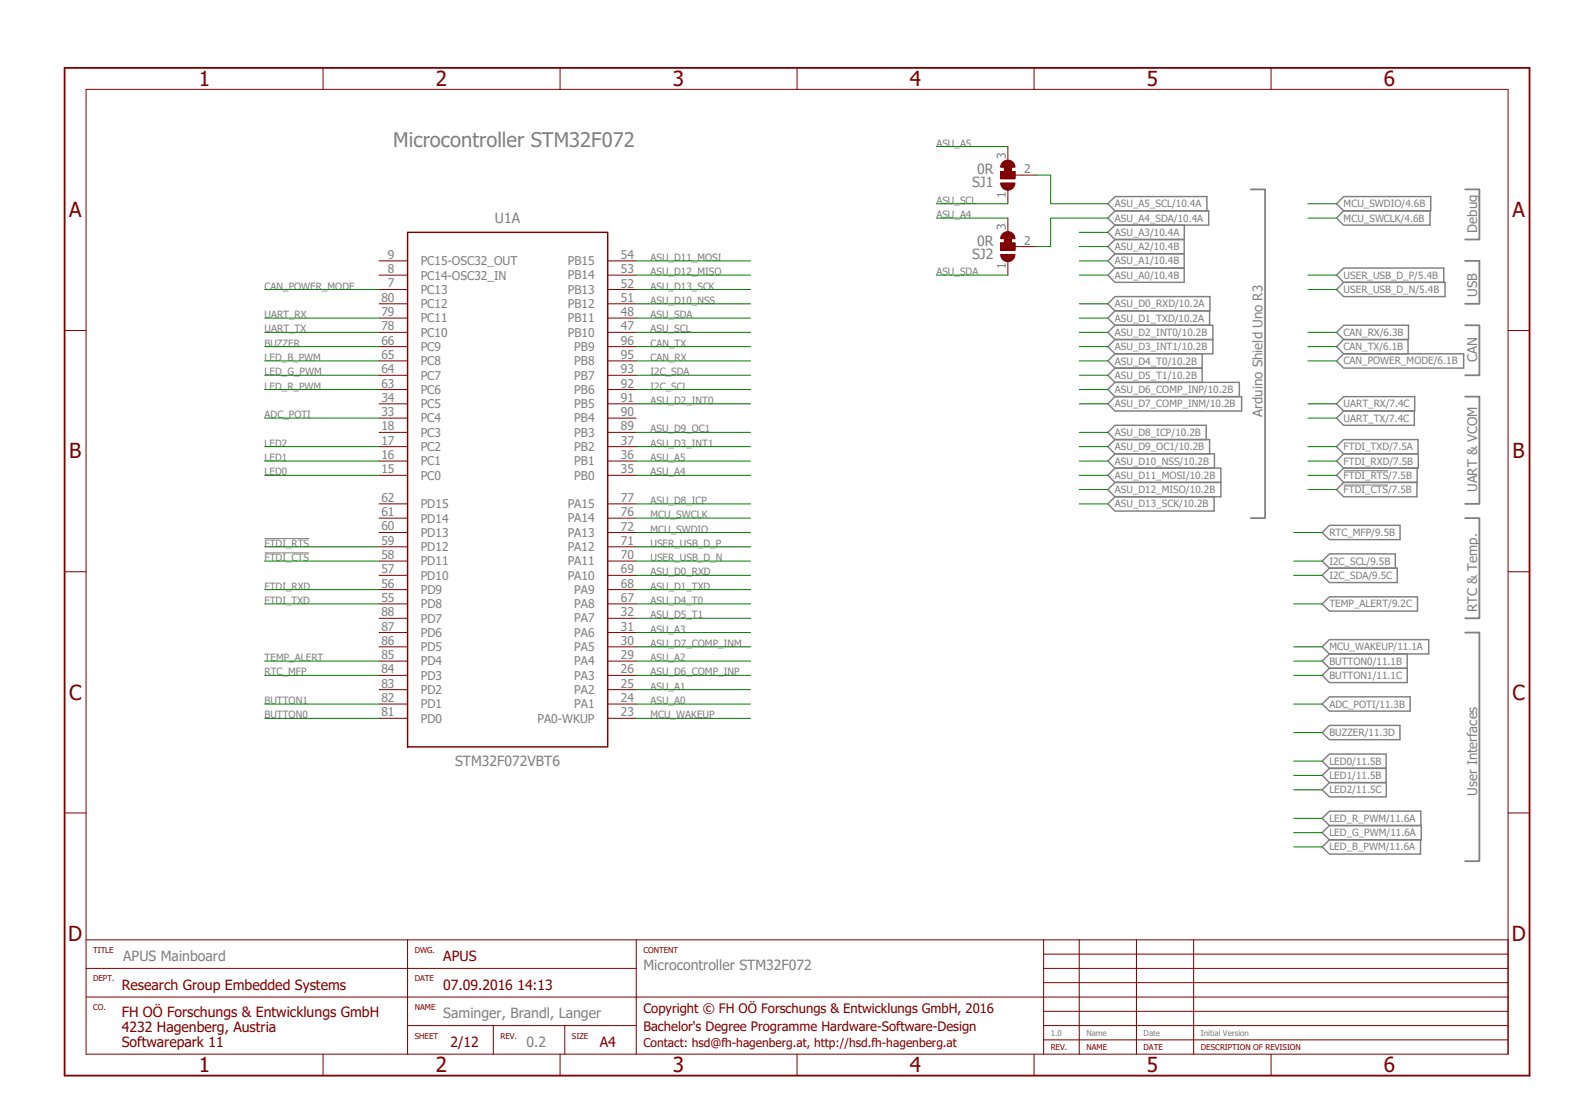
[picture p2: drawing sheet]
<svg xmlns="http://www.w3.org/2000/svg" width="297mm" height="210mm" viewBox="0 0 297 210" stroke-linecap="round" stroke-linejoin="round" font-family="sans-serif">
<path d="M11.6 12.5l276.8 190.6M288.4 12.5l-276.8 190.6" fill="none" stroke="#fff" stroke-width=".19"/>
<path d="M235.6 35.7h2.7v61.9h-2.7M276 35.7h2.7v9.4h-2.7M276 49.1h2.7v8.1h-2.7M276 61.3h2.7v9.4h-2.7M276 74.7h2.7v20.2h-2.7M276 97.6h2.7v18.8h-2.7M276 119.1h2.7v43.1h-2.7" fill="none" stroke="#808080" stroke-width=".34"/>
<g fill="none" stroke="#808080" stroke-width=".28">
<path d="M210 39.7h17.7v2.7h-17.7l-1.3-1.3zM210 37h17.3v2.7h-17.3l-1.3-1.3zM253.1 37h16.4v2.7h-16.4l-1.3-1.3zM253.1 39.7h16.3v2.7h-16.3l-1.3-1.3zM210 58.5h17.8v2.8h-17.8l-1.3-1.4zM210 55.9h17.9v2.6h-17.9l-1.3-1.3zM210 42.4h13.1v10.8h-13.1l-1.3-1.4 1.3-1.3h13.1h-13.1l-1.3-1.4 1.3-1.3h13.1h-13.1l-1.3-1.4 1.3-1.3h13.1h-13.1l-1.3-1.3zM251.8 51.8l1.3-1.3h18.8v2.7h-18.8zM253.1 53.2h19.1v2.7h-19.1l-1.3-1.4zM208.7 68l1.3-1.4h16.4v5.4h-16.4l-1.3-1.3 1.3-1.4h16.4h-16.4zM208.7 62.6l1.3-1.3h18.4v5.3h-18.4l-1.3-1.3 1.3-1.4h18.4h-18.4zM210 72h23.4v2.7h-23.4l-1.3-1.3z"/>
<path d="M210 74.7h23.9v2.7h-23.9l-1.3-1.3zM251.8 62.6l1.3-1.3h12.2v2.6h-12.2zM251.8 65.3l1.3-1.4h12.1v2.7h-12.1zM251.8 68l1.3-1.4h22.6v2.7h-22.6zM251.8 78.7l1.3-1.3h13.3v2.7h-13.3zM253.1 74.7h13.4v2.7h-13.4l-1.3-1.3zM208.7 94.9l1.3-1.3h18.7v2.6h-18.7zM210 88.2h20v5.4h-20l-1.3-1.4 1.3-1.4h20h-20l-1.3-1.3zM210 82.8h17.8v2.7h-17.8l-1.3-1.4zM210 80.1h17.2v2.7h-17.2l-1.3-1.4zM210 85.5h18.7v2.7h-18.7l-1.3-1.4zM251.8 84.1l1.3-1.3h14v2.7h-14z"/>
<path d="M253.1 90.8h13.8v2.8h-13.8l-1.3-1.4zM253.1 88.2h13.8v2.6h-13.8l-1.3-1.3zM253.1 85.5h14v2.7h-14l-1.3-1.4zM249 105.7l1.4-1.4h12.4v2.7h-12.4zM249 108.4l1.4-1.4h12.8v2.7h-12.8zM249 100.3l1.4-1.4h13.3v2.7h-13.3zM249 113.7l1.4-1.3h16.6v2.7h-16.6zM249 121.8l1.4-1.3h18.7v2.6h-18.7zM249 124.5l1.4-1.4h14.6l.1 5.4h-14.7l-1.4-1.3 1.4-1.3h14.7h-14.7zM249 138l1.4-1.4h13.3v2.7h-13.3zM249 132.6l1.4-1.4h15.2v2.7h-15.2zM249 143.3l1.4-1.3h10.7v8.1h-10.7l-1.4-1.4 1.4-1.3h10.7h-10.7l-1.4-1.4 1.4-1.3h10.7h-10.7z"/>
<path d="M249 154.1l1.4-1.3h17.2v2.7h-17.2zM249 156.8l1.4-1.3h17.3v2.7h-17.3zM249 159.5l1.4-1.3h17.2v2.6h-17.2z"/>
</g>
<path d="M253.1 91.3h8.3M253.1 88.6h8.4M49.8 104.1h8.4M49.8 101.4h8.4" fill="none" stroke="#808080" stroke-width=".19"/>
<path d="M189 30.5a1.35 1.35 0 0 1 1.4-.2 1.35 1.35 0 0 1 .8 1.2h-2.7l.1-.7z" fill-rule="evenodd" fill="#800000"/>
<path d="M189 30.5a1.35 1.35 0 0 1 1.4-.2 1.35 1.35 0 0 1 .8 1.2h-2.7l.1-.7z" fill="none" stroke="#800000" stroke-width=".19"/>
<path d="M188.5 34.5h2.7a1.34 1.34 0 0 1-1.4 1.3 1.34 1.34 0 0 1-1.3-1.3z" fill-rule="evenodd" fill="#800000"/>
<path d="M188.5 34.5h2.7a1.34 1.34 0 0 1-1.4 1.3 1.34 1.34 0 0 1-1.3-1.3zM188.5 32.3h2.7v1.4h-2.7zM191.2 33h1.3" fill="none" stroke="#800000" stroke-width=".19"/>
<path d="M188.5 32.3h2.7v1.4h-2.7z" fill="#800000"/>
<path d="M188.5 32.3h2.7v1.4h-2.7zM188.5 32.3h.1M189.8 27.6v2.7M189.8 35.7v2.7M192.5 33h2.7" fill="none" stroke="#800000" stroke-width=".19"/>
<path d="M189.2 30.5h1.3v2.8h-1.3z" fill="#800000"/>
<path d="M189.2 30.5h1.3v2.8h-1.3zM189.2 30.5h.1" fill="none" stroke="#800000" stroke-width=".19"/>
<path d="M189 43.9a1.35 1.35 0 0 1 1.4-.2 1.35 1.35 0 0 1 .8 1.3h-2.7l.1-.7z" fill-rule="evenodd" fill="#800000"/>
<path d="M189 43.9a1.35 1.35 0 0 1 1.4-.2 1.35 1.35 0 0 1 .8 1.3h-2.7l.1-.7z" fill="none" stroke="#800000" stroke-width=".19"/>
<path d="M188.5 47.9h2.7a1.34 1.34 0 0 1-1.4 1.4 1.34 1.34 0 0 1-1.3-1.4z" fill-rule="evenodd" fill="#800000"/>
<path d="M188.5 47.9h2.7a1.34 1.34 0 0 1-1.4 1.4 1.34 1.34 0 0 1-1.3-1.4zM188.5 45.8h2.7v1.3h-2.7zM191.2 46.4h1.3" fill="none" stroke="#800000" stroke-width=".19"/>
<path d="M188.5 45.8h2.7v1.3h-2.7z" fill="#800000"/>
<path d="M188.5 45.8h2.7v1.3h-2.7zM188.5 45.8h.1M189.8 41.1v2.7M189.8 49.1v2.7M192.5 46.4h2.7" fill="none" stroke="#800000" stroke-width=".19"/>
<path d="M189.2 44h1.3v2.7h-1.3z" fill="#800000"/>
<g fill="none" stroke="#800000" stroke-width=".19">
<path d="M16.2 16.8h267.9v181.7h-267.9zM60.9 12.8v4M105.5 12.8v4M150.1 12.8v4M194.8 12.8v4M239.4 12.8v4M71.4 59.9h5.4M71.4 57.2h5.4M71.4 54.5h5.4M71.4 51.8h5.4M71.4 49.1h5.4M114.5 59.9h5.3"/>
<path d="M114.5 57.2h5.3M114.5 54.5h5.3M114.5 51.8h5.3M114.5 49.1h5.3M189.2 44h1.3v2.7h-1.3zM189.2 44h.1M12.2 62.3h4M71.4 78.7h5.4M71.4 76.1h5.4M71.4 73.4h5.4M71.4 70.7h5.4M71.4 68h5.4"/>
<path d="M71.4 65.3h5.4M71.4 62.6h5.4M114.5 78.7h5.3M114.5 76.1h5.3M114.5 73.4h5.3M114.5 70.7h5.3M114.5 68h5.3M114.5 65.3h5.3M114.5 62.6h5.3M284.1 62.3h4M71.4 97.6h5.4M71.4 89.5h5.4"/>
<path d="M71.4 94.9h5.4M71.4 86.8h5.4M71.4 84.1h5.4M71.4 81.4h5.4M114.5 97.6h5.3M114.5 89.5h5.3M114.5 94.9h5.3M114.5 86.8h5.3M114.5 84.1h5.3M114.5 81.4h5.3M12.2 107.7h4M71.4 119.1h5.4"/>
<path d="M71.4 116.4h5.4M71.4 111h5.4M71.4 108.4h5.4M71.4 100.3h5.4M71.4 113.7h5.4M71.4 105.7h5.4M71.4 103h5.4M114.5 119.1h5.3M114.5 116.4h5.3M114.5 111h5.3M114.5 108.4h5.3M114.5 100.3h5.3"/>
<path d="M114.5 113.7h5.3M114.5 105.7h5.3M114.5 103h5.3M284.1 107.7h4M71.4 135.3h5.4M71.4 132.6h5.4M71.4 129.9h5.4M71.4 127.2h5.4M71.4 124.5h5.4M71.4 121.8h5.4M114.5 135.3h5.3M114.5 132.6h5.3"/>
<path d="M114.5 129.9h5.3M114.5 127.2h5.3M114.5 124.5h5.3M114.5 121.8h5.3M12.2 153.1h4M284.1 153.1h4M16.2 177h180.4M76.8 177v21.5M119.8 177v21.5M196.6 179.7h87.5M203.3 177h80.8v21.5M203.3 177v21.5"/>
<path d="M203.3 177h-6.7v21.5M214.1 177v21.5M224.8 177v21.5M16.2 182.4h103.6M16.2 187.8h267.9M60.9 198.5v4.1M76.8 193.1h16.1M92.9 193.1h26.9M92.9 193.1v5.4M105.5 198.5v4.1M106.4 193.1v5.4M150.1 198.5v4.1"/>
<path d="M194.8 198.5v4.1M196.6 182.4h87.5M196.6 193.1h87.5M196.6 195.8h87.5M196.6 190.5h87.5M196.6 185.1h87.5M239.4 198.5v4.1"/>
</g>
<path d="M76.8 43.8h37.7v96.9h-37.7z" fill="none" stroke="#800000" stroke-width=".28"/>
<path d="M12.2 12.8h275.9v189.8h-275.9z" fill="none" stroke="#800000" stroke-width=".34"/>
<g fill="none" stroke="#008000" stroke-width=".19">
<path d="M176.4 38.4h13.4M176.4 27.6h13.4M195.2 33h2.7v5.4h10.8M246.4 38.4h5.4M49.8 54.5h21.6M49.8 59.9h21.6M119.8 54.5h21.6M119.8 51.8h21.6M119.8 49.1h21.6M119.8 59.9h21.6M119.8 57.2h21.6M176.4 41.1h13.4"/>
<path d="M176.4 51.8h13.4M203.3 51.8h5.4M203.3 49.1h5.4M203.3 46.4h5.4M203.3 43.8h5.4M203.3 59.9h5.4M203.3 57.2h5.4M208.7 41.1h-10.8v5.3h-2.7M246.4 41.1h5.4M246.4 54.5h5.4M246.4 51.8h5.4M49.8 68h21.6"/>
<path d="M49.8 70.7h21.6M49.8 62.6h21.6M49.8 65.3h21.6M49.8 73.4h21.6M49.8 78.7h21.6M119.8 68h21.6M119.8 65.3h21.6M119.8 76.1h21.6M119.8 62.6h21.6M119.8 73.4h21.6M119.8 70.7h21.6M203.3 62.6h5.4"/>
<path d="M203.3 68h5.4M203.3 65.3h5.4M203.3 73.4h5.4M203.3 70.7h5.4M203.3 76.1h5.4M246.4 62.6h5.4M246.4 68h5.4M246.4 65.3h5.4M246.4 76.1h5.4M246.4 78.7h5.4M49.8 89.5h21.6M49.8 86.8h21.6"/>
<path d="M49.8 84.1h21.6M119.8 97.6h21.6M119.8 84.1h21.6M119.8 94.9h21.6M119.8 81.4h21.6M119.8 89.5h21.6M119.8 86.8h21.6M203.3 89.5h5.4M203.3 84.1h5.4M203.3 92.2h5.4M203.3 94.9h5.4M203.3 81.4h5.4"/>
<path d="M203.3 86.8h5.4M246.4 89.5h5.4M246.4 86.8h5.4M246.4 84.1h5.4M246.4 92.2h5.4M49.8 105.7h21.6M49.8 103h21.6M49.8 111h21.6M49.8 113.7h21.6M119.8 100.3h21.6M119.8 111h21.6M119.8 113.7h21.6"/>
<path d="M119.8 116.4h21.6M119.8 108.4h21.6M119.8 119.1h21.6M119.8 105.7h21.6M119.8 103h21.6M243.7 100.3h5.3M243.7 105.7h5.3M243.7 113.7h5.3M243.7 108.4h5.3M49.8 135.3h21.6M49.8 132.6h21.6M49.8 124.5h21.6"/>
<path d="M49.8 127.2h21.6M119.8 135.3h21.6M119.8 127.2h21.6M119.8 124.5h21.6M119.8 132.6h21.6M119.8 129.9h21.6M119.8 121.8h21.6M243.7 121.8h5.3M243.7 124.5h5.3M243.7 127.2h5.3M243.7 138h5.3M243.7 132.6h5.3"/>
<path d="M243.7 143.3h5.3M243.7 146h5.3M243.7 148.7h5.3M243.7 154.1h5.3M243.7 156.8h5.3M243.7 159.5h5.3"/>
</g>
<g font-size="3.9" fill="#800000">
<text x="37.5" y="16.2">1</text>
<text x="82.1" y="16.2">2</text>
<text x="126.7" y="16.2">3</text>
<text x="171.4" y="16.2">4</text>
<text x="216" y="16.2">5</text>
<text x="260.7" y="16.2">6</text>
<text x="13" y="40.9">A</text>
<text x="284.9" y="40.9">A</text>
<text x="13" y="86.3">B</text>
<text x="284.9" y="86.3">B</text>
<text x="13" y="131.8">C</text>
<text x="284.9" y="131.8">C</text>
<text x="12.9" y="177.2">D</text>
<text x="284.8" y="177.2">D</text>
<text x="37.5" y="201.9">1</text>
<text x="82.1" y="201.9">2</text>
<text x="126.7" y="201.9">3</text>
<text x="171.4" y="201.9">4</text>
<text x="216" y="201.9">5</text>
<text x="260.7" y="201.9">6</text>
</g>
<text font-size="3.8" fill="#808080" x="74.1" y="27.6">Microcontroller STM32F072</text>
<g font-size="2.6" fill="#808080">
<text x="183.1" y="35.3">SJ1</text>
<text x="184" y="32.9">0R</text>
<text x="93.2" y="42">U1A</text>
<text x="184" y="46.3">0R</text>
<text x="183.1" y="48.7">SJ2</text>
<text x="85.7" y="144.3">STM32F072VBT6</text>
<text x="23.2" y="181">APUS Mainboard</text>
<text x="121.2" y="182.6">Microcontroller STM32F072</text>
<text x="83.5" y="191.8">Saminger, Brandl, Langer</text>
<text x="99.2" y="197.2">0.2</text>
</g>
<g font-size="2.6" fill="#800000">
<text x="83.5" y="181">APUS</text>
<text x="22.9" y="191.5">FH OÖ Forschungs &amp; Entwicklungs GmbH</text>
<text x="22.9" y="186.4">Research Group Embedded Systems</text>
<text x="83.5" y="186.4">07.09.2016 14:13</text>
<text x="22.9" y="194.4">4232 Hagenberg, Austria</text>
<text x="22.9" y="197.2">Softwarepark 11</text>
<text x="84.9" y="197.2">2/12</text>
<text x="113" y="197.2">A4</text>
</g>
<g font-size="2.5" fill="#808080">
<text x="278.2" y="43.8" transform="rotate(-90 278.2 43.8)">Debug</text>
<text x="278.2" y="55.9" transform="rotate(-90 278.2 55.9)">USB</text>
<text x="278.2" y="68.2" transform="rotate(-90 278.2 68.2)">CAN</text>
<text x="237.8" y="78.5" transform="rotate(-90 237.8 78.5)">Arduino Shield Uno R3</text>
<text x="278.2" y="92.7" transform="rotate(-90 278.2 92.7)">UART &amp; VCOM</text>
<text x="278.2" y="115.2" transform="rotate(-90 278.2 115.2)">RTC &amp; Temp.</text>
<text x="278.2" y="149.9" transform="rotate(-90 278.2 149.9)">User Interfaces</text>
</g>
<g font-size="2.5" fill="#800000">
<text x="121.2" y="190.9">Copyright © FH OÖ Forschungs &amp; Entwicklungs GmbH, 2016</text>
<text x="121.2" y="194.1">Bachelor's Degree Programme Hardware-Software-Design</text>
</g>
<g font-size="2.3" fill="#808080">
<text x="189.5" y="29.9" transform="rotate(-90 189.5 29.9)">3</text>
<text x="192.9" y="32.6">2</text>
<text x="189.5" y="37.3" transform="rotate(-90 189.5 37.3)">1</text>
<text x="189.5" y="43.4" transform="rotate(-90 189.5 43.4)">3</text>
<text x="192.9" y="46.1">2</text>
<text x="73.1" y="51.5">8</text>
<text x="73.1" y="48.7">9</text>
<text x="79.2" y="52.6">PC14-OSC32_IN</text>
<text x="79.2" y="49.9">PC15-OSC32_OUT</text>
<text x="107" y="52.6">PB14</text>
<text x="107" y="49.9">PB15</text>
<text x="116.9" y="51.5">53</text>
<text x="116.9" y="48.7">54</text>
<text x="189.5" y="50.7" transform="rotate(-90 189.5 50.7)">1</text>
<text x="71.8" y="59.5">79</text>
<text x="71.8" y="56.8">80</text>
<text x="73.1" y="54.1">7</text>
<text x="79.2" y="55.3">PC13</text>
<text x="79.2" y="58">PC12</text>
<text x="107" y="58">PB12</text>
<text x="107" y="55.3">PB13</text>
<text x="116.9" y="59.5">48</text>
<text x="116.9" y="56.8">51</text>
<text x="116.9" y="54.1">52</text>
<text x="71.8" y="64.9">66</text>
<text x="71.8" y="62.2">78</text>
<text x="79.2" y="63.4">PC10</text>
<text x="79.2" y="60.7">PC11</text>
<text x="107" y="63.4">PB10</text>
<text x="107" y="60.7">PB11</text>
<text x="116.9" y="64.9">96</text>
<text x="116.9" y="62.2">47</text>
<text x="71.8" y="70.3">64</text>
<text x="71.8" y="67.6">65</text>
<text x="79.2" y="71.5">PC7</text>
<text x="79.2" y="68.8">PC8</text>
<text x="79.2" y="66.1">PC9</text>
<text x="108.2" y="71.5">PB7</text>
<text x="108.2" y="68.8">PB8</text>
<text x="108.2" y="66.1">PB9</text>
<text x="116.9" y="70.3">93</text>
<text x="116.9" y="67.6">95</text>
<text x="71.8" y="75.7">34</text>
<text x="71.8" y="73">63</text>
<text x="79.2" y="76.9">PC5</text>
<text x="79.2" y="74.2">PC6</text>
<text x="108.2" y="76.9">PB5</text>
<text x="108.2" y="74.2">PB6</text>
<text x="116.9" y="75.7">91</text>
<text x="116.9" y="73">92</text>
<text x="71.8" y="83.8">17</text>
<text x="71.8" y="81.1">18</text>
<text x="71.8" y="78.4">33</text>
<text x="79.2" y="82.2">PC3</text>
<text x="79.2" y="79.5">PC4</text>
<text x="108.2" y="82.2">PB3</text>
<text x="108.2" y="79.5">PB4</text>
<text x="116.9" y="83.8">37</text>
<text x="116.9" y="81.1">89</text>
<text x="116.9" y="78.4">90</text>
<text x="71.8" y="89.1">15</text>
<text x="71.8" y="86.4">16</text>
<text x="79.2" y="87.6">PC1</text>
<text x="79.2" y="84.9">PC2</text>
<text x="108.2" y="87.6">PB1</text>
<text x="108.2" y="84.9">PB2</text>
<text x="116.9" y="86.4">36</text>
<text x="116.9" y="89.1">35</text>
<text x="71.8" y="94.5">62</text>
<text x="79.2" y="90.3">PC0</text>
<text x="79.2" y="95.7">PD15</text>
<text x="106.9" y="95.7">PA15</text>
<text x="108.2" y="90.3">PB0</text>
<text x="116.9" y="94.5">77</text>
<text x="71.8" y="97.2">61</text>
<text x="71.8" y="99.9">60</text>
<text x="79.2" y="98.4">PD14</text>
<text x="79.2" y="101.1">PD13</text>
<text x="106.9" y="101.1">PA13</text>
<text x="106.9" y="98.4">PA14</text>
<text x="116.9" y="99.9">72</text>
<text x="116.9" y="97.2">76</text>
<text x="71.8" y="102.6">59</text>
<text x="71.8" y="105.3">58</text>
<text x="71.8" y="108">57</text>
<text x="79.2" y="103.8">PD12</text>
<text x="79.2" y="106.5">PD11</text>
<text x="106.9" y="106.5">PA11</text>
<text x="106.9" y="103.8">PA12</text>
<text x="116.9" y="105.3">70</text>
<text x="116.9" y="102.6">71</text>
<text x="116.9" y="108">69</text>
<text x="71.8" y="110.7">56</text>
<text x="71.8" y="113.4">55</text>
<text x="79.2" y="109.2">PD10</text>
<text x="79.2" y="111.8">PD9</text>
<text x="106.9" y="109.2">PA10</text>
<text x="108.2" y="111.8">PA9</text>
<text x="116.9" y="113.4">67</text>
<text x="116.9" y="110.7">68</text>
<text x="71.8" y="116.1">88</text>
<text x="71.8" y="118.7">87</text>
<text x="79.2" y="114.6">PD8</text>
<text x="79.2" y="117.2">PD7</text>
<text x="79.2" y="119.9">PD6</text>
<text x="108.2" y="114.5">PA8</text>
<text x="108.2" y="119.9">PA6</text>
<text x="108.2" y="117.2">PA7</text>
<text x="116.9" y="118.7">31</text>
<text x="116.9" y="116.1">32</text>
<text x="71.8" y="121.4">86</text>
<text x="71.8" y="124.1">85</text>
<text x="79.2" y="122.6">PD5</text>
<text x="79.2" y="125.3">PD4</text>
<text x="108.2" y="125.3">PA4</text>
<text x="108.2" y="122.6">PA5</text>
<text x="116.9" y="124.1">29</text>
<text x="116.9" y="121.4">30</text>
<text x="71.8" y="129.5">83</text>
<text x="71.8" y="126.8">84</text>
<text x="79.2" y="130.7">PD2</text>
<text x="79.2" y="128">PD3</text>
<text x="108.2" y="130.7">PA2</text>
<text x="108.2" y="128">PA3</text>
<text x="116.9" y="129.5">25</text>
<text x="116.9" y="126.8">26</text>
<text x="71.8" y="132.2">82</text>
<text x="71.8" y="134.9">81</text>
<text x="79.2" y="133.4">PD1</text>
<text x="79.2" y="136.1">PD0</text>
<text x="101.2" y="136.1">PA0-WKUP</text>
<text x="108.2" y="133.4">PA1</text>
<text x="116.9" y="134.9">23</text>
<text x="116.9" y="132.2">24</text>
</g>
<text font-size="2.3" fill="#800000" x="121.2" y="197.2">Contact: hsd@fh-hagenberg.at, http://hsd.fh-hagenberg.at</text>
<g font-size="1.9" fill="#808080">
<text x="176.4" y="27.6">ASU_A5</text>
<text x="176.4" y="38.4">ASU_SCL</text>
<text x="176.4" y="41.1">ASU_A4</text>
<text x="210" y="41.7">ASU_A4_SDA/10.4A</text>
<text x="210" y="39.1">ASU_A5_SCL/10.4A</text>
<text x="253.1" y="39">MCU_SWDIO/4.6B</text>
<text x="253.1" y="41.7">MCU_SWCLK/4.6B</text>
<text x="210" y="47.1">ASU_A2/10.4B</text>
<text x="210" y="44.4">ASU_A3/10.4A</text>
<text x="122.5" y="51.8">ASU_D12_MISO</text>
<text x="122.5" y="49.1">ASU_D11_MOSI</text>
<text x="176.4" y="51.8">ASU_SDA</text>
<text x="210" y="52.5">ASU_A0/10.4B</text>
<text x="210" y="49.8">ASU_A1/10.4B</text>
<text x="253.1" y="52.5">USER_USB_D_P/5.4B</text>
<text x="49.8" y="54.5">CAN_POWER_MODE</text>
<text x="49.8" y="59.9">UART_RX</text>
<text x="122.5" y="54.5">ASU_D13_SCK</text>
<text x="122.5" y="57.2">ASU_D10_NSS</text>
<text x="122.5" y="59.9">ASU_SDA</text>
<text x="210" y="57.9">ASU_D0_RXD/10.2A</text>
<text x="253.1" y="55.2">USER_USB_D_N/5.4B</text>
<text x="49.8" y="65.3">BUZZER</text>
<text x="49.8" y="62.6">UART_TX</text>
<text x="122.5" y="65.3">CAN_TX</text>
<text x="122.5" y="62.6">ASU_SCL</text>
<text x="210" y="66">ASU_D3_INT1/10.2B</text>
<text x="210" y="63.3">ASU_D2_INT0/10.2B</text>
<text x="210" y="60.6">ASU_D1_TXD/10.2A</text>
<text x="253.1" y="63.3">CAN_RX/6.3B</text>
<text x="253.1" y="66">CAN_TX/6.1B</text>
<text x="49.8" y="70.7">LED_G_PWM</text>
<text x="49.8" y="68">LED_B_PWM</text>
<text x="122.5" y="68">CAN_RX</text>
<text x="122.5" y="70.7">I2C_SDA</text>
<text x="210" y="71.4">ASU_D5_T1/10.2B</text>
<text x="210" y="68.7">ASU_D4_T0/10.2B</text>
<text x="253.1" y="68.6">CAN_POWER_MODE/6.1B</text>
<text x="49.8" y="73.4">LED_R_PWM</text>
<text x="122.5" y="76.1">ASU_D2_INT0</text>
<text x="122.5" y="73.4">I2C_SCL</text>
<text x="210" y="74">ASU_D6_COMP_INP/10.2B</text>
<text x="210" y="76.7">ASU_D7_COMP_INM/10.2B</text>
<text x="253.1" y="76.7">UART_RX/7.4C</text>
<text x="49.8" y="78.7">ADC_POTI</text>
<text x="122.5" y="81.4">ASU_D9_OC1</text>
<text x="210" y="82.1">ASU_D8_ICP/10.2B</text>
<text x="253.1" y="79.4">UART_TX/7.4C</text>
<text x="49.8" y="89.5">LED0</text>
<text x="49.8" y="86.8">LED1</text>
<text x="49.8" y="84.1">LED2</text>
<text x="122.5" y="84.1">ASU_D3_INT1</text>
<text x="122.5" y="86.8">ASU_A5</text>
<text x="122.5" y="89.5">ASU_A4</text>
<text x="210" y="84.8">ASU_D9_OC1/10.2B</text>
<text x="210" y="87.5">ASU_D10_NSS/10.2B</text>
<text x="253.1" y="87.5">FTDI_RXD/7.5B</text>
<text x="253.1" y="84.8">FTDI_TXD/7.5A</text>
<text x="122.5" y="94.9">ASU_D8_ICP</text>
<text x="210" y="95.6">ASU_D13_SCK/10.2B</text>
<text x="210" y="92.9">ASU_D12_MISO/10.2B</text>
<text x="210" y="90.2">ASU_D11_MOSI/10.2B</text>
<text x="253.1" y="92.9">FTDI_CTS/7.5B</text>
<text x="253.1" y="90.2">FTDI_RTS/7.5B</text>
<text x="122.5" y="97.6">MCU_SWCLK</text>
<text x="122.5" y="100.3">MCU_SWDIO</text>
<text x="250.4" y="100.9">RTC_MFP/9.5B</text>
<text x="49.8" y="105.7">FTDI_CTS</text>
<text x="49.8" y="103">FTDI_RTS</text>
<text x="122.5" y="103">USER_USB_D_P</text>
<text x="122.5" y="105.7">USER_USB_D_N</text>
<text x="250.4" y="106.3">I2C_SCL/9.5B</text>
<text x="49.8" y="111">FTDI_RXD</text>
<text x="49.8" y="113.7">FTDI_TXD</text>
<text x="122.5" y="113.7">ASU_D4_T0</text>
<text x="122.5" y="111">ASU_D1_TXD</text>
<text x="122.5" y="108.4">ASU_D0_RXD</text>
<text x="250.4" y="109">I2C_SDA/9.5C</text>
<text x="122.5" y="116.4">ASU_D5_T1</text>
<text x="122.5" y="119.1">ASU_A3</text>
<text x="250.4" y="114.4">TEMP_ALERT/9.2C</text>
<text x="49.8" y="124.5">TEMP_ALERT</text>
<text x="122.5" y="124.5">ASU_A2</text>
<text x="122.5" y="121.8">ASU_D7_COMP_INM</text>
<text x="250.4" y="122.5">MCU_WAKEUP/11.1A</text>
<text x="250.4" y="125.2">BUTTON0/11.1B</text>
<text x="49.8" y="127.2">RTC_MFP</text>
<text x="122.5" y="127.2">ASU_D6_COMP_INP</text>
<text x="122.5" y="129.9">ASU_A1</text>
<text x="250.4" y="127.9">BUTTON1/11.1C</text>
<text x="49.8" y="135.3">BUTTON0</text>
<text x="49.8" y="132.6">BUTTON1</text>
<text x="122.5" y="132.6">ASU_A0</text>
<text x="122.5" y="135.3">MCU_WAKEUP</text>
<text x="250.4" y="133.2">ADC_POTI/11.3B</text>
<text x="250.4" y="138.6">BUZZER/11.3D</text>
<text x="250.4" y="144">LED0/11.5B</text>
<text x="250.4" y="146.7">LED1/11.5B</text>
<text x="250.4" y="149.4">LED2/11.5C</text>
<text x="250.4" y="154.8">LED_R_PWM/11.6A</text>
<text x="250.4" y="157.5">LED_G_PWM/11.6A</text>
<text x="250.4" y="160.2">LED_B_PWM/11.6A</text>
</g>
<g font-size="1.5" fill="#800000">
<text x="17.5" y="179.4">TITLE</text>
<text x="78.1" y="179.4">DWG.</text>
<text x="121.2" y="179.4">CONTENT</text>
<text x="17.5" y="184.8">DEPT.</text>
<text x="78.1" y="184.8">DATE</text>
<text x="17.5" y="190.2">CO.</text>
<text x="78.1" y="190.2">NAME</text>
<text x="78.1" y="195.6">SHEET</text>
<text x="94.3" y="195.6">REV.</text>
<text x="107.7" y="195.6">SIZE</text>
<text x="197.9" y="197.7">REV.</text>
<text x="204.6" y="197.7">NAME</text>
<text x="215.4" y="197.7">DATE</text>
<text x="226.2" y="197.7">DESCRIPTION OF REVISION</text>
</g>
<g font-size="1.5" fill="#808080">
<text x="197.9" y="195">1.0</text>
<text x="204.6" y="195">Name</text>
<text x="215.4" y="195">Date</text>
<text x="226.2" y="195">Initial Version</text>
</g>
</svg>
